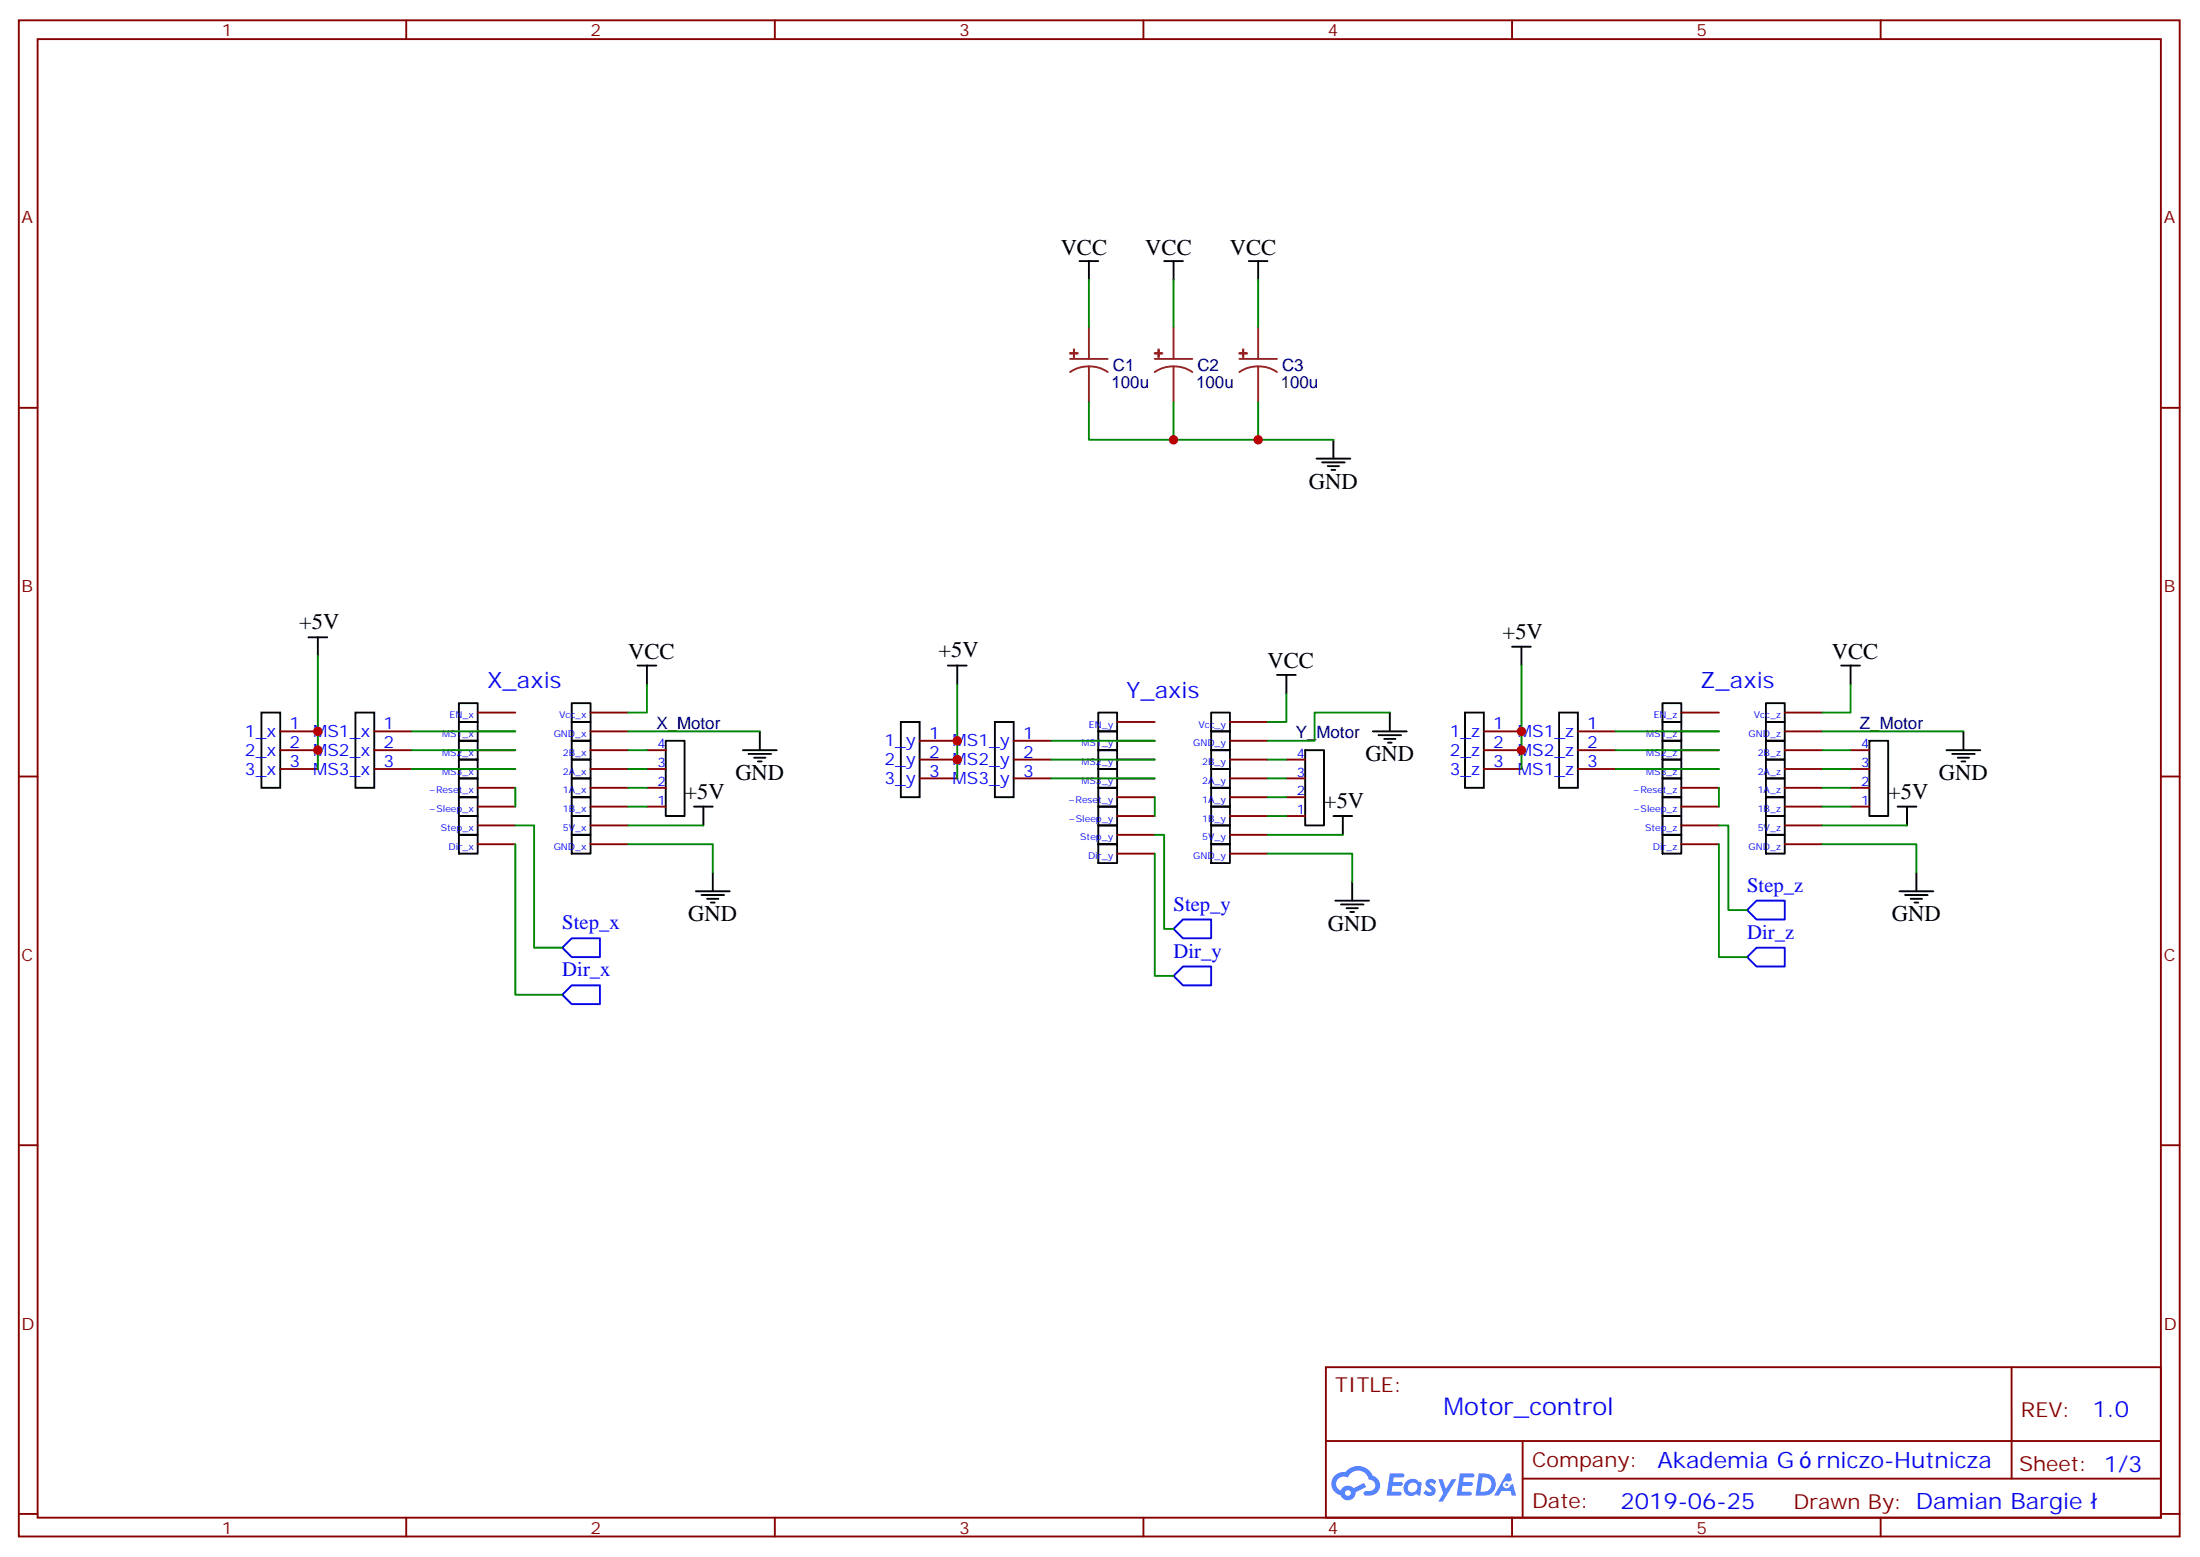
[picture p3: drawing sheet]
<svg xmlns="http://www.w3.org/2000/svg" width="413mm" height="292mm" viewBox="0 0 413 292" stroke-linecap="round" stroke-linejoin="round" font-family="sans-serif">
<g fill="none" stroke="#870000" stroke-width=".35">
<path d="M3.5 3.8h405.4v284.3h-405.4zM7.1 7.3h398.2v277.3h-398.2zM76.2 3.8v3.5M145.3 3.8v3.5M214.5 3.8v3.5M283.6 3.8v3.5M352.8 3.8v3.5M3.5 76.5h3.6M405.3 76.5h3.6M3.5 145.6h3.6M405.3 145.6h3.6M3.5 214.8h3.6"/>
<path d="M405.3 214.8h3.6M248.7 256.4h156.6v28.2h-156.6zM377.3 256.4v20.9M248.7 270.2h156.5M285.6 277.3h119.6M285.6 270.2v14.2M3.5 283.9h3.6M76.2 284.6v3.5M145.3 284.6v3.5M214.5 284.6v3.5M283.6 284.6v3.5M352.8 284.6v3.5"/>
<path d="M405.3 283.9h3.6"/>
</g>
<g fill="#5487ff">
<path d="M267.7 277.6a1.22 1.22 0 0 1 1.7 .2l-.4 .6a.47 .47 0 0 0-.3-.4 .47 .47 0 0 0-.5 .2v.1a1.55 1.55 0 0 1 1.1 1.5 1.34 1.34 0 0 1-2.3 .2l.5-.6a.6 .6 0 0 0 .5 .5 .6 .6 0 0 0 .5-.3l-.1-.2a1.25 1.25 0 0 1-.9-1.6z"/>
<path d="M260.7 276.3h1.5a1.22 1.22 0 0 1 1.2 .2 .37 .37 0 0 1-.3 .6h-1.7l-.1 .8h1.5a.37 .37 0 0 1 .3 .4 .37 .37 0 0 1-.3 .4h-1.6l-.2 1.1h.8a1.15 1.15 0 0 1 1.1 .1 .36 .36 0 0 1-.3 .6h-2.5z"/>
<path d="M273.8 276.3h1.6a1.23 1.23 0 0 1 1.1 .2 .37 .37 0 0 1-.3 .6h-1.6l-.2 .8h1.6a.37 .37 0 0 1 .3 .4 .37 .37 0 0 1-.4 .4h-1.6l-.1 1.1h.7a1.15 1.15 0 0 1 1.1 .1 .36 .36 0 0 1-.3 .6h-2.4z"/>
<path d="M282.6 276.3h.7l.3 1.3-.6 .3a.69 .69 0 0 0-1 .3 .69 .69 0 0 0 .4 .9 .69 .69 0 0 0 .9-.6l.5-.2 .6 2.2h-.8l-.2-.9h-1.8l-.5 .9h-.8z"/>
<path d="M269.8 277.4h.8l.6 1.8 1.1-1.8h.9l-2.6 4.2h-.8l.9-1.5z"/>
<path d="M277.4 276.3l-.6 4.2h1.3a2.11 2.11 0 0 0 2.5-2.1 2.11 2.11 0 0 0-2.5-2.1zM278.1 277.1a1.39 1.39 0 0 1 1.7 1.4 1.39 1.39 0 0 1-1.8 1.3h-.3z"/>
<path d="M263.7 277.9a1.47 1.47 0 0 0-.1 2.1 1.47 1.47 0 0 0 2.1 .2l.7 .3 .3-2.3-.2-.3h-.4a1.49 1.49 0 0 0-2.4 0zM264.4 278.3a.91 .91 0 0 1 1.5 .4 .91 .91 0 0 1-1 1.2 .87 .87 0 0 1-.8-.6 .87 .87 0 0 1 .3-1z"/>
<path d="M250.4 276.7a2.18 2.18 0 0 0 1.1 3.7 1.44 1.44 0 0 0 1.6 .9 1.44 1.44 0 0 0 1.2-1.4l2-1.1-.5-.7-1.9 1a1.47 1.47 0 0 0-2.4 .4 1.39 1.39 0 0 1-.7-1.9 1.39 1.39 0 0 1 2-.5 2.08 2.08 0 0 1 2.2-1.3 2.08 2.08 0 0 1 1.8 1.7 1.07 1.07 0 0 1 1.2 1 1.07 1.07 0 0 1-1 1.1h-.7a.43 .43 0 0 0-.5 .4 .43 .43 0 0 0 .4 .5 2.02 2.02 0 0 0 2.3-.8 2.02 2.02 0 0 0-.2-2.5l-.8-.5a2.98 2.98 0 0 0-5.1-.6l-1.1 .1zM252.3 280a.55 .55 0 0 1 1.1 0 .55 .55 0 0 1-1.1 0z"/>
<circle cx="282.6" cy="278.4" r=".26"/>
</g>
<g fill="none" stroke="#000" stroke-width=".35">
<path d="M202.5 49h3.5M204.3 49v3.5M218.4 49h3.5M220.1 49v3.5M234.2 49h3.6M236 49v3.5M246.9 86h6.4M248 86.7h4.2M249.1 87.4h2.1M249.8 88.1h.7M250.1 82.5v3.5M57.9 119.5h3.5"/>
<path d="M59.6 119.5v3.5M49 133.6h3.6v14.1h-3.6zM66.7 133.6h3.5v14.1h-3.5zM86.1 131.9h3.5v3.5h-3.5zM86.1 135.4h3.5v3.5h-3.5zM86.1 138.9h3.5v3.6h-3.5zM107.2 131.9h3.6v3.5h-3.6zM107.2 135.4h3.6v3.5h-3.6zM107.2 138.9h3.6v3.6h-3.6zM119.6 124.8h3.5M121.4 124.8v3.5M124.9 138.9h3.5v14.1h-3.5z"/>
<path d="M142.5 137.2v3.5M169 135.4h3.5v14.1h-3.5zM177.8 124.8h3.5M179.6 124.8v3.5M186.6 135.4h3.5v14.1h-3.5zM206 133.6h3.5v3.6h-3.5zM206 137.2h3.5v3.5h-3.5zM227.2 133.6h3.5v3.6h-3.5zM227.2 137.2h3.5v3.5h-3.5zM239.5 126.6h3.6M241.3 126.6v3.5M257.5 137.2h6.4"/>
<path d="M258.6 137.9h4.2M259.6 138.6h2.2M260.3 139.3h.8M260.7 133.6v3.6M274.8 133.6h3.5v14.1h-3.5zM283.6 121.3h3.6M285.4 121.3v3.5M292.5 133.6h3.5v14.1h-3.5zM311.9 131.9h3.5v3.5h-3.5zM311.9 135.4h3.5v3.5h-3.5zM311.9 138.9h3.5v3.6h-3.5zM331.3 131.9h3.5v3.5h-3.5z"/>
<path d="M331.3 135.4h3.5v3.5h-3.5zM331.3 138.9h3.5v3.6h-3.5zM345.4 124.8h3.5M347.1 124.8v3.5M350.7 138.9h3.5v14.1h-3.5zM368.3 137.2v3.5M86.1 142.5h3.5v3.5h-3.5zM86.1 146h3.5v3.5h-3.5zM86.1 149.5h3.5v3.5h-3.5zM86.1 153h3.5v3.6h-3.5zM86.1 156.6h3.5v3.5h-3.5zM107.2 142.5h3.6v3.5h-3.6z"/>
<path d="M107.2 146h3.6v3.5h-3.6zM107.2 149.5h3.6v3.5h-3.6zM107.2 153h3.6v3.6h-3.6zM107.2 156.6h3.6v3.5h-3.6zM130.2 151.3h3.5M131.9 151.3v3.5M139.3 140.7h6.4M140.4 141.4h4.2M141.5 142.1h2.1M142.2 142.8h.7M206 140.7h3.5v3.5h-3.5zM206 144.2h3.5v3.5h-3.5z"/>
<path d="M206 147.7h3.5v3.6h-3.5zM206 151.3h3.5v3.5h-3.5zM206 154.8h3.5v3.5h-3.5zM206 158.3h3.5v3.6h-3.5zM227.2 140.7h3.5v3.5h-3.5zM227.2 144.2h3.5v3.5h-3.5zM227.2 147.7h3.5v3.6h-3.5zM227.2 151.3h3.5v3.5h-3.5zM227.2 154.8h3.5v3.5h-3.5zM227.2 158.3h3.5v3.6h-3.5zM244.8 140.7h3.6v14.1h-3.6zM250.1 153h3.5"/>
<path d="M251.9 153v3.6M311.9 142.5h3.5v3.5h-3.5zM311.9 146h3.5v3.5h-3.5zM311.9 149.5h3.5v3.5h-3.5zM311.9 153h3.5v3.6h-3.5zM311.9 156.6h3.5v3.5h-3.5zM331.3 142.5h3.5v3.5h-3.5zM331.3 146h3.5v3.5h-3.5zM331.3 149.5h3.5v3.5h-3.5zM331.3 153h3.5v3.6h-3.5zM331.3 156.6h3.5v3.5h-3.5zM356 151.3h3.5"/>
<path d="M357.7 151.3v3.5M365.1 140.7h6.4M366.2 141.4h4.2M367.2 142.1h2.2M367.9 142.8h.8M130.5 167.1h6.4M131.6 167.9h4.2M132.6 168.6h2.2M133.3 169.3h.8M133.7 163.6v3.5M250.5 168.9h6.3M251.5 169.6h4.3"/>
<path d="M252.6 170.3h2.1M253.3 171h.7M253.6 165.4v3.5M356.3 167.1h6.4M357.4 167.9h4.2M358.4 168.6h2.1M359.1 169.3h.7M359.5 163.6v3.5"/>
</g>
<g fill="none" stroke="#870000" stroke-width=".35">
<path d="M52.6 137.2h7M70.2 137.2h7.1M89.6 133.6h7.1M89.6 137.2h7.1M110.8 133.6h7M110.8 137.2h7M172.5 138.9h7.1M190.1 138.9h7.1M209.5 135.4h7.1M209.5 138.9h7.1M230.7 135.4h7.1M230.7 138.9h7.1"/>
<path d="M278.3 137.2h7.1M296 137.2h7M315.4 133.6h7M315.4 137.2h7M334.8 133.6h7M334.8 137.2h7M52.6 140.7h7M52.6 144.2h7M70.2 140.7h7.1M70.2 144.2h7.1M89.6 140.7h7.1M89.6 144.2h7.1"/>
<path d="M89.6 147.7h7.1M89.6 151.3h7.1M89.6 154.8h7.1M89.6 158.3h7.1M110.8 140.7h7M110.8 144.2h7M110.8 147.7h7M110.8 151.3h7M110.8 154.8h7M110.8 158.3h7M121.4 140.7h3.5M121.4 144.2h3.5"/>
<path d="M121.4 147.7h3.5M121.4 151.3h3.5M172.5 142.5h7.1M172.5 146h7.1M190.1 142.5h7.1M190.1 146h7.1M209.5 142.5h7.1M209.5 146h7.1M209.5 149.5h7.1M209.5 153h7.1M209.5 156.6h7.1M230.7 142.5h7.1"/>
<path d="M230.7 146h7.1M230.7 149.5h7.1M230.7 153h7.1M230.7 156.6h7.1M241.3 142.5h3.5M241.3 146h3.5M241.3 149.5h3.5M241.3 153h3.5M278.3 140.7h7.1M278.3 144.2h7.1M296 140.7h7M296 144.2h7"/>
<path d="M315.4 140.7h7M315.4 144.2h7M315.4 147.7h7M315.4 151.3h7M315.4 154.8h7M315.4 158.3h7M334.8 140.7h7M334.8 144.2h7M334.8 147.7h7M334.8 151.3h7M334.8 154.8h7M334.8 158.3h7"/>
<path d="M347.1 140.7h3.6M347.1 144.2h3.6M347.1 147.7h3.6M347.1 151.3h3.6M209.5 160.1h7.1M230.7 160.1h7.1"/>
</g>
<g fill="#8c2424" stroke="#8c2424" stroke-width=".35">
<path d="M200.7 66.3h1.4z"/>
<path d="M201.4 65.5l.1 1.5z"/>
<path d="M216.6 66.3h1.4z"/>
<path d="M217.3 65.5v1.5z"/>
<path d="M232.5 66.3h1.4z"/>
<path d="M233.2 65.5v1.5z"/>
</g>
<g fill="none" stroke="#8c2424" stroke-width=".35">
<path d="M200.7 67.3h7.1M204.3 68.7l1.8 .3 1.7 .8M204.3 68.7l-1.9 .3-1.7 .8M204.3 61.3v6M204.3 68.7v6.7M216.6 67.3h7.1M220.1 68.7l1.9 .3 1.7 .8M220.1 68.7l-1.8 .3-1.7 .8M220.1 61.3v6M220.1 68.7v6.7M232.5 67.3h7M236 68.7l1.9 .3 1.6 .8"/>
<path d="M236 68.7l-1.8 .3-1.7 .8M236 61.3v6M236 68.7v6.7"/>
</g>
<path d="M105.5 177.7l1.7-1.7h5.3v3.5h-5.3zM220.1 174.2l1.8-1.8h5.3v3.6h-5.3zM327.7 170.7l1.8-1.8h5.3v3.5h-5.3zM327.7 179.5l1.8-1.8h5.3v3.6h-5.3zM107.2 184.8h5.3v3.5h-5.3l-1.7-1.8zM221.9 181.3h5.3v3.5h-5.3l-1.8-1.8z" fill="none" stroke="#00f" stroke-width=".35"/>
<g fill="none" stroke="#008700" stroke-width=".35">
<path d="M204.3 52.5v8.8M220.1 52.5v8.8M236 52.5v8.8M204.3 75.4v7.1h15.8M220.1 75.4v7.1h15.9M236 75.4v7.1h14.1M59.6 123v21.2M77.3 137.2h19.4M117.8 137.2h24.7M121.4 128.3v5.3h-3.6M179.6 128.3v17.7M197.2 138.9h19.4"/>
<path d="M241.3 130.1v5.3h-3.5M260.7 133.6h-14.1v5.3h-8.8M285.4 124.8v19.4M303 137.2h19.4M341.8 137.2h26.5M347.1 128.3v5.3h-5.3M77.3 140.7h19.4M77.3 144.2h19.4M96.7 154.8h3.5v22.9h5.3M96.7 158.3v28.2h8.8M96.7 147.7v3.6M117.8 158.3h15.9v5.3"/>
<path d="M117.8 154.8h14.1M117.8 140.7h3.6M117.8 144.2h3.6M117.8 147.7h3.6M117.8 151.3h3.6M197.2 142.5h19.4M197.2 146h19.4M216.6 156.6h1.8v17.6h1.7M216.6 149.5v3.5M237.8 156.6h14.1M237.8 142.5h3.5M237.8 146h3.5"/>
<path d="M237.8 149.5h3.5M237.8 153h3.5M303 140.7h19.4M303 144.2h19.4M322.4 154.8h1.8v15.9h3.5M322.4 158.3v21.2h5.3M322.4 147.7v3.6M341.8 158.3h17.7v5.3M341.8 154.8h15.9M341.8 140.7h5.3M341.8 144.2h5.3M341.8 147.7h5.3"/>
<path d="M341.8 151.3h5.3M216.6 160.1v22.9h3.5M237.8 160.1h15.8v5.3"/>
</g>
<g fill="#c00">
<circle cx="220.1" cy="82.5" r=".88"/>
<circle cx="285.4" cy="140.7" r=".88"/>
<circle cx="285.4" cy="137.2" r=".88"/>
<circle cx="59.6" cy="140.7" r=".88"/>
<circle cx="59.6" cy="137.2" r=".88"/>
<circle cx="179.6" cy="138.9" r=".88"/>
<circle cx="179.6" cy="142.5" r=".88"/>
<circle cx="236" cy="82.5" r=".88"/>
</g>
<text font-size="4.6" fill="#00f" x="270.8" y="265.4">Motor_control</text>
<g font-size="4.2">
<text x="199" y="47.9">VCC</text>
<text x="214.8" y="47.9">VCC</text>
<text x="230.7" y="47.9">VCC</text>
<text x="245.5" y="91.7">GND</text>
<text x="56.1" y="118">+5V</text>
<text x="281.9" y="119.8">+5V</text>
<text x="117.8" y="123.6">VCC</text>
<text x="176" y="123.3">+5V</text>
<text x="237.8" y="125.3">VCC</text>
<text x="343.6" y="123.6">VCC</text>
<text x="256.1" y="142.8">GND</text>
<text x="128.4" y="149.8">+5V</text>
<text x="137.9" y="146.3">GND</text>
<text x="354.2" y="149.8">+5V</text>
<text x="363.7" y="146.3">GND</text>
<text x="248.4" y="151.5">+5V</text>
<text x="129.1" y="172.8">GND</text>
<text x="354.9" y="172.8">GND</text>
<text x="249.1" y="174.6">GND</text>
</g>
<g font-size="4.2" fill="#00f">
<text x="91.4" y="129">X_axis</text>
<text x="211.3" y="130.8">Y_axis</text>
<text x="318.9" y="129">Z_axis</text>
<text x="392.5" y="265.7">1.0</text>
<text x="310.9" y="275.2">Akademia G</text>
<text x="340.8" y="275.2">rniczo-Hutnicza</text>
<text x="304" y="283">2019-06-25</text>
</g>
<g font-size="3.9" fill="#00f">
<text x="327.7" y="167.2">Step_z</text>
<text x="220.1" y="170.8">Step_y</text>
<text x="105.5" y="174.3">Step_x</text>
<text x="220.1" y="179.6">Dir_y</text>
<text x="327.7" y="176.1">Dir_z</text>
<text x="105.5" y="183.1">Dir_x</text>
</g>
<g font-size="3.9" fill="#800">
<text x="250.5" y="261">TITLE:</text>
<text x="379.1" y="265.7">REV:</text>
<text x="287.4" y="275.2">Company:</text>
<text x="378.7" y="275.8">Sheet: 1/3</text>
<text x="287.4" y="282.9">Date:</text>
<text x="336.4" y="282.9">Drawn By: Damian Bargie</text>
</g>
<g font-size="3.2" fill="#800">
<text x="41.6" y="6.8">1</text>
<text x="110.8" y="6.8">2</text>
<text x="179.9" y="6.8">3</text>
<text x="249.1" y="6.8">4</text>
<text x="318.2" y="6.8">5</text>
<text x="4.1" y="41.9">A</text>
<text x="405.9" y="41.9">A</text>
<text x="4.1" y="111.1">B</text>
<text x="405.9" y="111.1">B</text>
<text x="4.1" y="180.2">C</text>
<text x="405.9" y="180.2">C</text>
<text x="4.1" y="249.3">D</text>
<text x="405.9" y="249.3">D</text>
<text x="41.6" y="287.6">1</text>
<text x="110.8" y="287.6">2</text>
<text x="179.9" y="287.6">3</text>
<text x="249.1" y="287.6">4</text>
<text x="318.2" y="287.6">5</text>
</g>
<g font-size="3.2" fill="#000080">
<text x="208.7" y="69.5">C1</text>
<text x="224.6" y="69.5">C2</text>
<text x="240.5" y="69.5">C3</text>
<text x="208.5" y="72.7">100u</text>
<text x="224.4" y="72.7">100u</text>
<text x="240.2" y="72.7">100u</text>
<text x="123.1" y="136.6">X_Motor</text>
<text x="348.9" y="136.6">Z_Motor</text>
<text x="243.1" y="138.4">Y_Motor</text>
</g>
<g font-size="3.2" fill="#00f">
<text x="54.3" y="136.8">1</text>
<text x="72" y="136.8">1</text>
<text x="280.1" y="136.8">1</text>
<text x="297.7" y="136.8">1</text>
<text x="45.9" y="138.2">1_x</text>
<text x="45.9" y="141.7">2_x</text>
<text x="54.3" y="140.3">2</text>
<text x="54.3" y="143.9">3</text>
<text x="58.7" y="138.2">MS1_x</text>
<text x="58.7" y="141.7">MS2_x</text>
<text x="72" y="140.3">2</text>
<text x="72" y="143.9">3</text>
<text x="165.9" y="140">1_y</text>
<text x="165.9" y="143.5">2_y</text>
<text x="174.3" y="138.6">1</text>
<text x="174.3" y="142.1">2</text>
<text x="178.7" y="140">MS1_y</text>
<text x="178.7" y="143.5">MS2_y</text>
<text x="191.9" y="138.6">1</text>
<text x="191.9" y="142.1">2</text>
<text x="271.9" y="138.2">1_z</text>
<text x="271.9" y="141.7">2_z</text>
<text x="280.1" y="140.3">2</text>
<text x="280.1" y="143.9">3</text>
<text x="284.7" y="138.2">MS1_z</text>
<text x="284.7" y="141.7">MS2_z</text>
<text x="297.7" y="140.3">2</text>
<text x="297.7" y="143.9">3</text>
<text x="45.9" y="145.3">3_x</text>
<text x="58.7" y="145.3">MS3_x</text>
<text x="165.9" y="147">3_y</text>
<text x="174.3" y="145.6">3</text>
<text x="178.7" y="147">MS3_y</text>
<text x="191.9" y="145.6">3</text>
<text x="271.9" y="145.3">3_z</text>
<text x="284.7" y="145.3">MS1_z</text>
</g>
<g font-size="2.5" fill="#00f">
<text x="123.3" y="143.9">3</text>
<text x="123.3" y="140.3">4</text>
<text x="243.3" y="142.1">4</text>
<text x="349.1" y="143.9">3</text>
<text x="349.1" y="140.3">4</text>
<text x="123.3" y="147.4">2</text>
<text x="243.3" y="149.2">2</text>
<text x="243.3" y="145.6">3</text>
<text x="349.1" y="147.4">2</text>
<text x="123.3" y="150.9">1</text>
<text x="243.3" y="152.7">1</text>
<text x="349.1" y="150.9">1</text>
</g>
<g font-size="1.8" fill="#00f">
<text x="84.3" y="134.7">EN_x</text>
<text x="104.9" y="134.7">Vcc_x</text>
<text x="204.2" y="136.5">EN_y</text>
<text x="224.8" y="136.5">Vcc_y</text>
<text x="310.2" y="134.7">EN_z</text>
<text x="329" y="134.7">Vcc_z</text>
<text x="82.9" y="138.2">MS1_x</text>
<text x="82.9" y="141.7">MS2_x</text>
<text x="103.9" y="138.2">GND_x</text>
<text x="105.6" y="141.7">2B_x</text>
<text x="202.9" y="140">MS1_y</text>
<text x="202.9" y="143.5">MS2_y</text>
<text x="223.8" y="140">GND_y</text>
<text x="225.5" y="143.5">2B_y</text>
<text x="308.8" y="138.2">MS1_z</text>
<text x="308.8" y="141.7">MS2_z</text>
<text x="328" y="138.2">GND_z</text>
<text x="329.7" y="141.7">2B_z</text>
<text x="80.4" y="148.8">~Reset_x</text>
<text x="82.9" y="145.3">MS3_x</text>
<text x="105.6" y="145.3">2A_x</text>
<text x="105.6" y="148.8">1A_x</text>
<text x="202.9" y="147">MS3_y</text>
<text x="225.5" y="147">2A_y</text>
<text x="306.3" y="148.8">~Reset_z</text>
<text x="308.8" y="145.3">MS3_z</text>
<text x="329.7" y="145.3">2A_z</text>
<text x="329.7" y="148.8">1A_z</text>
<text x="80.4" y="152.3">~Sleep_x</text>
<text x="82.7" y="155.9">Step_x</text>
<text x="105.6" y="152.3">1B_x</text>
<text x="105.6" y="155.9">5V_x</text>
<text x="200.3" y="150.6">~Reset_y</text>
<text x="200.4" y="154.1">~Sleep_y</text>
<text x="225.5" y="154.1">1B_y</text>
<text x="225.5" y="150.6">1A_y</text>
<text x="306.3" y="152.3">~Sleep_z</text>
<text x="308.6" y="155.9">Step_z</text>
<text x="329.7" y="152.3">1B_z</text>
<text x="329.7" y="155.9">5V_z</text>
<text x="84.1" y="159.4">Dir_x</text>
<text x="103.9" y="159.4">GND_x</text>
<text x="202.6" y="157.6">Step_y</text>
<text x="204.1" y="161.1">Dir_y</text>
<text x="223.8" y="161.1">GND_y</text>
<text x="225.5" y="157.6">5V_y</text>
<text x="310" y="159.4">Dir_z</text>
<text x="328" y="159.4">GND_z</text>
</g>
</svg>
